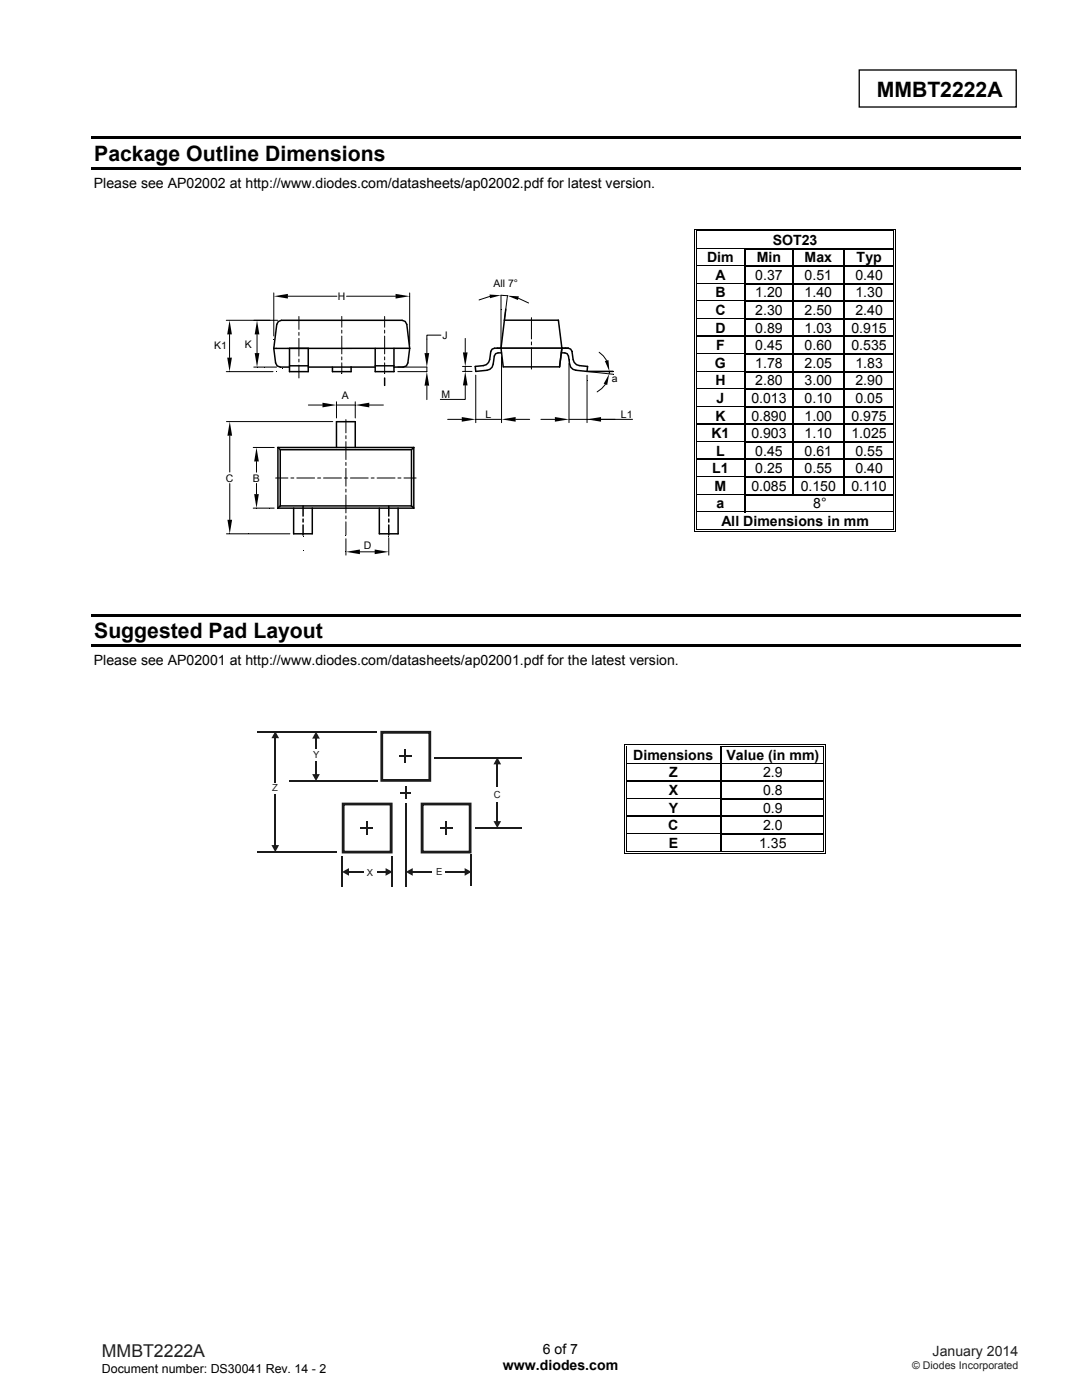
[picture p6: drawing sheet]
<svg xmlns="http://www.w3.org/2000/svg" width="216mm" height="279mm" viewBox="0 0 216 279" stroke-linecap="round" stroke-linejoin="round" font-family="sans-serif">
<path d="M171.4 14h31.4v7.4h-31.4z" fill="none" stroke="#000" stroke-width=".26"/>
<path d="M18.3 27.2h185.4v.5h-185.4zM18.3 33.3h185.4v.5h-185.4zM18.3 122.5h185.4v.5h-185.4zM18.3 128.6h185.4v.5h-185.4z" fill="#000"/>
<g fill="#fff">
<path d="M139.1 46.2h39.2v3.3h-39.2z"/>
<path d="M139.2 46.2h39v3.3h-39z"/>
</g>
<path d="M138.6 45.7h.1v.5h-.1zM138.6 45.7h.5v.1h-.5zM138.9 46h.2v.2h-.2z" fill="#000"/>
<path d="M139.1 45.8h39.2M139.1 46.1h39.2" fill="none" stroke="#000" stroke-width=".2"/>
<path d="M139.1 46.2h39.2z" fill="#fff"/>
<path d="M178.3 45.7h.5v.1h-.5zM178.3 46h.1v.2h-.1zM178.6 45.7h.2v.5h-.2z" fill="#000"/>
<path d="M138.7 46.2v3.3M139 46.2v3.3M178.4 46.2v3.3M178.7 46.2v3.3" fill="none" stroke="#000" stroke-width=".2"/>
<g fill="#fff">
<path d="M139.1 49.7h9.5v3.3h-9.5z"/>
<path d="M139.2 49.7h9.2v3.3h-9.2z"/>
</g>
<path d="M138.6 49.5h.1v.2h-.1zM138.9 49.5h.2v.2h-.2z" fill="#000"/>
<path d="M139.1 49.6h9.5" fill="none" stroke="#000" stroke-width=".25"/>
<path d="M139.1 49.7h9.5z" fill="#fff"/>
<path d="M148.6 49.5h.2v.2h-.2zM158.1 49.5h.2v.2h-.2zM168.2 49.5h.3v.2h-.3zM178.3 49.5h.1v.2h-.1zM178.6 49.5h.2v.2h-.2z" fill="#000"/>
<path d="M148.7 49.7v3.3M148.8 49.6h9.3M158.2 49.7v3.3M158.3 49.6h9.9M168.4 49.7v3.3M168.5 49.6h9.8" fill="none" stroke="#000" stroke-width=".25"/>
<path d="M138.7 49.7v3.3M139 49.7v3.3M178.4 49.7v3.3M178.7 49.7v3.3" fill="none" stroke="#000" stroke-width=".2"/>
<g fill="#fff">
<path d="M139.1 53.2h9.5v3.3h-9.5z"/>
<path d="M139.2 53.2h9.2v3.3h-9.2z"/>
</g>
<path d="M138.6 53h.1v.2h-.1zM138.9 53h.2v.2h-.2z" fill="#000"/>
<path d="M139.1 53.1h9.5" fill="none" stroke="#000" stroke-width=".25"/>
<path d="M139.1 53.2h9.5z" fill="#fff"/>
<path d="M148.6 53h.2v.2h-.2zM158.1 53h.2v.2h-.2zM168.2 53h.3v.2h-.3zM178.3 53h.1v.2h-.1zM178.6 53h.2v.2h-.2z" fill="#000"/>
<path d="M148.7 53.2v3.3M148.8 53.1h9.3M158.2 53.2v3.3M158.3 53.1h9.9M168.4 53.2v3.3M168.5 53.1h9.8" fill="none" stroke="#000" stroke-width=".25"/>
<path d="M138.7 53.2v3.3M139 53.2v3.3M178.4 53.2v3.3M178.7 53.2v3.3" fill="none" stroke="#000" stroke-width=".2"/>
<g fill="#fff">
<path d="M139.1 56.7h9.5v3.3h-9.5z"/>
<path d="M139.2 56.7h9.2v3.3h-9.2z"/>
</g>
<path d="M138.6 56.5h.1v.2h-.1zM138.9 56.5h.2v.2h-.2z" fill="#000"/>
<path d="M139.1 56.6h9.5" fill="none" stroke="#000" stroke-width=".25"/>
<path d="M139.1 56.7h9.5z" fill="#fff"/>
<path d="M148.6 56.5h.2v.2h-.2zM158.1 56.5h.2v.2h-.2zM168.2 56.5h.3v.2h-.3zM178.3 56.5h.1v.2h-.1zM178.6 56.5h.2v.2h-.2z" fill="#000"/>
<path d="M148.7 56.7v3.3M148.8 56.6h9.3M158.2 56.7v3.3M158.3 56.6h9.9M168.4 56.7v3.3M168.5 56.6h9.8" fill="none" stroke="#000" stroke-width=".25"/>
<path d="M138.7 56.7v3.3M139 56.7v3.3M178.4 56.7v3.3M178.7 56.7v3.3" fill="none" stroke="#000" stroke-width=".2"/>
<g fill="#fff">
<path d="M139.1 60.3h9.5v3.2h-9.5z"/>
<path d="M139.2 60.3h9.2v3.2h-9.2z"/>
</g>
<path d="M138.6 60h.1v.3h-.1zM138.9 60h.2v.3h-.2z" fill="#000"/>
<path d="M139.1 60.1h9.5" fill="none" stroke="#000" stroke-width=".25"/>
<path d="M139.1 60.2l9.5 .1z" fill="#fff"/>
<path d="M148.6 60h.2v.3h-.2zM158.1 60h.2v.3h-.2zM168.2 60h.3v.3h-.3zM178.3 60h.1v.3h-.1zM178.6 60h.2v.3h-.2z" fill="#000"/>
<path d="M148.7 60.3v3.2M148.8 60.1h9.3M158.2 60.3v3.2M158.3 60.1h9.9M168.4 60.3v3.2M168.5 60.1h9.8" fill="none" stroke="#000" stroke-width=".25"/>
<path d="M138.7 60.3v3.2M139 60.3v3.2M178.4 60.3v3.2M178.7 60.3v3.2" fill="none" stroke="#000" stroke-width=".2"/>
<g fill="#fff">
<path d="M139.1 63.8h9.5v3.2h-9.5z"/>
<path d="M139.2 63.8h9.2v3.2h-9.2z"/>
</g>
<path d="M138.6 63.5h.1v.3h-.1zM138.9 63.5h.2v.3h-.2z" fill="#000"/>
<path d="M139.1 63.6h9.5" fill="none" stroke="#000" stroke-width=".25"/>
<path d="M139.1 63.8h9.5z" fill="#fff"/>
<path d="M148.6 63.5h.2v.3h-.2zM158.1 63.5h.2v.3h-.2zM168.2 63.5h.3v.3h-.3zM178.3 63.5h.1v.3h-.1zM178.6 63.5h.2v.3h-.2z" fill="#000"/>
<path d="M148.7 63.8v3.2M148.8 63.6h9.3M158.2 63.8v3.2M158.3 63.6h9.9M168.4 63.8v3.2M168.5 63.6h9.8" fill="none" stroke="#000" stroke-width=".25"/>
<path d="M138.7 63.8v3.2M139 63.8v3.2M178.4 63.8v3.2M178.7 63.8v3.2" fill="none" stroke="#000" stroke-width=".2"/>
<g fill="#fff">
<path d="M139.1 67.3h9.5v3.2h-9.5z"/>
<path d="M139.2 67.3h9.2v3.2h-9.2z"/>
</g>
<path d="M138.6 67h.1v.3h-.1zM138.9 67h.2v.3h-.2z" fill="#000"/>
<path d="M139.1 67.1h9.5" fill="none" stroke="#000" stroke-width=".25"/>
<path d="M139.1 67.3h9.5z" fill="#fff"/>
<path d="M148.6 67h.2v.3h-.2zM158.1 67h.2v.3h-.2zM168.2 67h.3v.3h-.3zM178.3 67h.1v.3h-.1zM178.6 67h.2v.3h-.2z" fill="#000"/>
<path d="M148.7 67.3v3.2M148.8 67.1h9.3M158.2 67.3v3.2M158.3 67.1h9.9M168.4 67.3v3.2M168.5 67.1h9.8" fill="none" stroke="#000" stroke-width=".25"/>
<path d="M138.7 67.3v3.2M139 67.3v3.2M178.4 67.3v3.2M178.7 67.3v3.2" fill="none" stroke="#000" stroke-width=".2"/>
<g fill="#fff">
<path d="M139.1 70.8h9.5v3.2h-9.5z"/>
<path d="M139.2 70.8h9.2v3.2h-9.2z"/>
</g>
<path d="M138.6 70.5h.1v.3h-.1zM138.9 70.5h.2v.3h-.2z" fill="#000"/>
<path d="M139.1 70.7h9.5" fill="none" stroke="#000" stroke-width=".25"/>
<path d="M139.1 70.8h9.5z" fill="#fff"/>
<path d="M148.6 70.5h.2v.3h-.2zM158.1 70.5h.2v.3h-.2zM168.2 70.5h.3v.3h-.3zM178.3 70.5h.1v.3h-.1zM178.6 70.5h.2v.3h-.2z" fill="#000"/>
<path d="M148.7 70.8v3.2M148.8 70.7h9.3M158.2 70.8v3.2M158.3 70.7h9.9M168.4 70.8v3.2M168.5 70.7h9.8" fill="none" stroke="#000" stroke-width=".25"/>
<path d="M138.7 70.8v3.2M139 70.8v3.2M178.4 70.8v3.2M178.7 70.8v3.2" fill="none" stroke="#000" stroke-width=".2"/>
<g fill="#fff">
<path d="M139.1 74.3h9.5v3.2h-9.5z"/>
<path d="M139.2 74.3h9.2v3.2h-9.2z"/>
</g>
<path d="M138.6 74h.1v.3h-.1zM138.9 74h.2v.3h-.2z" fill="#000"/>
<path d="M139.1 74.1h9.5" fill="none" stroke="#000" stroke-width=".25"/>
<path d="M139.1 74.3h9.5z" fill="#fff"/>
<path d="M148.6 74h.2v.3h-.2zM158.1 74h.2v.3h-.2zM168.2 74h.3v.3h-.3zM178.3 74h.1v.3h-.1zM178.6 74h.2v.3h-.2z" fill="#000"/>
<path d="M148.7 74.3v3.2M148.8 74.1h9.3M158.2 74.3v3.2M158.3 74.1h9.9M168.4 74.3v3.2M168.5 74.1h9.8" fill="none" stroke="#000" stroke-width=".25"/>
<path d="M138.7 74.3v3.2M139 74.3v3.2M178.4 74.3v3.2M178.7 74.3v3.2" fill="none" stroke="#000" stroke-width=".2"/>
<g fill="#fff">
<path d="M139.1 77.8h9.5v3.2h-9.5z"/>
<path d="M139.2 77.8h9.2v3.2h-9.2z"/>
</g>
<path d="M138.6 77.5h.1v.3h-.1zM138.9 77.5h.2v.3h-.2z" fill="#000"/>
<path d="M139.1 77.7h9.5" fill="none" stroke="#000" stroke-width=".25"/>
<path d="M139.1 77.8h9.5z" fill="#fff"/>
<path d="M148.6 77.5h.2v.3h-.2zM158.1 77.5h.2v.3h-.2zM168.2 77.5h.3v.3h-.3zM178.3 77.5h.1v.3h-.1zM178.6 77.5h.2v.3h-.2z" fill="#000"/>
<path d="M148.7 77.8v3.2M148.8 77.7h9.3M158.2 77.8v3.2M158.3 77.7h9.9M168.4 77.8v3.2M168.5 77.7h9.8" fill="none" stroke="#000" stroke-width=".25"/>
<path d="M138.7 77.8v3.2M139 77.8v3.2M178.4 77.8v3.2M178.7 77.8v3.2" fill="none" stroke="#000" stroke-width=".2"/>
<g fill="#fff">
<path d="M139.1 81.3h9.5v3.3h-9.5z"/>
<path d="M139.2 81.3h9.2v3.3h-9.2z"/>
</g>
<path d="M138.6 81h.1v.3h-.1zM138.9 81h.2v.3h-.2z" fill="#000"/>
<path d="M139.1 81.2h9.5" fill="none" stroke="#000" stroke-width=".25"/>
<path d="M139.1 81.3h9.5z" fill="#fff"/>
<path d="M148.6 81h.2v.3h-.2zM158.1 81h.2v.3h-.2zM168.2 81h.3v.3h-.3zM178.3 81h.1v.3h-.1zM178.6 81h.2v.3h-.2z" fill="#000"/>
<path d="M148.7 81.3v3.3M148.8 81.2h9.3M158.2 81.3v3.3M158.3 81.2h9.9M168.4 81.3v3.3M168.5 81.2h9.8" fill="none" stroke="#000" stroke-width=".25"/>
<path d="M138.7 81.3v3.3M139 81.3v3.3M178.4 81.3v3.3M178.7 81.3v3.3" fill="none" stroke="#000" stroke-width=".2"/>
<g fill="#fff">
<path d="M139.1 84.8h9.5v3.3h-9.5z"/>
<path d="M139.2 84.8h9.2v3.3h-9.2z"/>
</g>
<path d="M138.6 84.6h.1v.2h-.1zM138.9 84.6h.2v.2h-.2z" fill="#000"/>
<path d="M139.1 84.7h9.5" fill="none" stroke="#000" stroke-width=".25"/>
<path d="M139.1 84.8h9.5z" fill="#fff"/>
<path d="M148.6 84.6h.2v.2h-.2zM158.1 84.6h.2v.2h-.2zM168.2 84.6h.3v.2h-.3zM178.3 84.6h.1v.2h-.1zM178.6 84.6h.2v.2h-.2z" fill="#000"/>
<path d="M148.7 84.8v3.3M148.8 84.7h9.3M158.2 84.8v3.3M158.3 84.7h9.9M168.4 84.8v3.3M168.5 84.7h9.8" fill="none" stroke="#000" stroke-width=".25"/>
<path d="M138.7 84.8v3.3M139 84.8v3.3M178.4 84.8v3.3M178.7 84.8v3.3" fill="none" stroke="#000" stroke-width=".2"/>
<g fill="#fff">
<path d="M139.1 88.3h9.5v3.3h-9.5z"/>
<path d="M139.2 88.3h9.2v3.3h-9.2z"/>
</g>
<path d="M138.6 88.1h.1v.2h-.1zM138.9 88.1h.2v.2h-.2z" fill="#000"/>
<path d="M139.1 88.2h9.5" fill="none" stroke="#000" stroke-width=".25"/>
<path d="M139.1 88.3h9.5z" fill="#fff"/>
<path d="M148.6 88.1h.2v.2h-.2zM158.1 88.1h.2v.2h-.2zM168.2 88.1h.3v.2h-.3zM178.3 88.1h.1v.2h-.1zM178.6 88.1h.2v.2h-.2z" fill="#000"/>
<path d="M148.7 88.3v3.3M148.8 88.2h9.3M158.2 88.3v3.3M158.3 88.2h9.9M168.4 88.3v3.3M168.5 88.2h9.8" fill="none" stroke="#000" stroke-width=".25"/>
<path d="M138.7 88.3v3.3M139 88.3v3.3M178.4 88.3v3.3M178.7 88.3v3.3" fill="none" stroke="#000" stroke-width=".2"/>
<g fill="#fff">
<path d="M139.1 91.8h9.5v3.3h-9.5z"/>
<path d="M139.2 91.8h9.2v3.3h-9.2z"/>
</g>
<path d="M138.6 91.6h.1v.2h-.1zM138.9 91.6h.2v.2h-.2z" fill="#000"/>
<path d="M139.1 91.7h9.5" fill="none" stroke="#000" stroke-width=".25"/>
<path d="M139.1 91.8h9.5z" fill="#fff"/>
<path d="M148.6 91.6h.2v.2h-.2zM158.1 91.6h.2v.2h-.2zM168.2 91.6h.3v.2h-.3zM178.3 91.6h.1v.2h-.1zM178.6 91.6h.2v.2h-.2z" fill="#000"/>
<path d="M148.7 91.8v3.3M148.8 91.7h9.3M158.2 91.8v3.3M158.3 91.7h9.9M168.4 91.8v3.3M168.5 91.7h9.8" fill="none" stroke="#000" stroke-width=".25"/>
<path d="M138.7 91.8v3.3M139 91.8v3.3M178.4 91.8v3.3M178.7 91.8v3.3" fill="none" stroke="#000" stroke-width=".2"/>
<g fill="#fff">
<path d="M139.1 95.4h9.5v3.2h-9.5z"/>
<path d="M139.2 95.4h9.2v3.2h-9.2z"/>
</g>
<path d="M138.6 95.1h.1v.3h-.1zM138.9 95.1h.2v.3h-.2z" fill="#000"/>
<path d="M139.1 95.2h9.5" fill="none" stroke="#000" stroke-width=".25"/>
<path d="M139.1 95.3l9.5 .1z" fill="#fff"/>
<path d="M148.6 95.1h.2v.3h-.2zM158.1 95.1h.2v.3h-.2zM168.2 95.1h.3v.3h-.3zM178.3 95.1h.1v.3h-.1zM178.6 95.1h.2v.3h-.2z" fill="#000"/>
<path d="M148.7 95.4v3.2M148.8 95.2h9.3M158.2 95.4v3.2M158.3 95.2h9.9M168.4 95.4v3.2M168.5 95.2h9.8" fill="none" stroke="#000" stroke-width=".25"/>
<path d="M138.7 95.4v3.2M139 95.4v3.2M178.4 95.4v3.2M178.7 95.4v3.2" fill="none" stroke="#000" stroke-width=".2"/>
<g fill="#fff">
<path d="M139.1 98.9h9.5v3.2h-9.5z"/>
<path d="M139.2 98.9h9.2v3.2h-9.2z"/>
</g>
<path d="M138.6 98.6h.1v.3h-.1zM138.9 98.6h.2v.3h-.2z" fill="#000"/>
<path d="M139.1 98.7h9.5" fill="none" stroke="#000" stroke-width=".25"/>
<path d="M139.1 98.8l9.5 .1z" fill="#fff"/>
<path d="M148.6 98.6h.2v.3h-.2zM178.3 98.6h.1v.3h-.1zM178.6 98.6h.2v.3h-.2z" fill="#000"/>
<path d="M148.7 98.9v3.2M148.8 98.7h29.5" fill="none" stroke="#000" stroke-width=".25"/>
<path d="M138.7 98.9v3.2M139 98.9v3.2M178.4 98.9v3.2M178.7 98.9v3.2" fill="none" stroke="#000" stroke-width=".2"/>
<g fill="#fff">
<path d="M139.1 102.4h39.2v3.2h-39.2z"/>
<path d="M139.2 102.4h39v3.2h-39z"/>
</g>
<path d="M138.6 102.1h.1v.3h-.1zM138.9 102.1h.2v.3h-.2z" fill="#000"/>
<path d="M139.1 102.2h9.5" fill="none" stroke="#000" stroke-width=".25"/>
<path d="M139.1 102.4h9.7z" fill="#fff"/>
<path d="M148.6 102.2h29.7" fill="none" stroke="#000" stroke-width=".25"/>
<path d="M148.8 102.4h29.5z" fill="#fff"/>
<path d="M138.6 106h.5v.2h-.5zM138.9 105.6h.2v.2h-.2zM178.3 102.1h.1v.3h-.1zM178.3 106h.5v.2h-.5zM178.3 105.6h.1v.2h-.1zM178.6 102.1h.2v.3h-.2zM178.6 105.6h.2v.6h-.2z" fill="#000"/>
<path d="M138.7 102.4v3.8M139 102.4v3.2M139.1 106.1h39.2M139.1 105.7h39.2M178.4 102.4v3.2M178.7 102.4v3.2" fill="none" stroke="#000" stroke-width=".2"/>
<g fill="#fff">
<path d="M125.1 149.1h18.7v3.2h-18.7z"/>
<path d="M125.6 149.1h17.6v3.2h-17.6z"/>
</g>
<path d="M124.6 148.5h.2v.6h-.2zM124.6 148.5h.5v.2h-.5zM124.9 148.9h.2v.2h-.2zM124.9 148.9h.2v.1h-.2z" fill="#000"/>
<path d="M125.1 148.6h18.7M125.1 148.9h18.7" fill="none" stroke="#000" stroke-width=".2"/>
<path d="M125.1 149l18.7 .1z" fill="#fff"/>
<path d="M143.8 149l.2 .1zM143.8 148.5h.5v.2h-.5zM143.8 148.9h.5v.1h-.5zM164.3 148.5h.5v.2h-.5zM164.3 148.9h.2v.2h-.2zM164.3 148.9h.2v.1h-.2zM164.6 148.5h.2v.6h-.2z" fill="#000"/>
<path d="M124.7 149.1v3.2M125 149.1v3.2M144.3 148.6h20M144.3 148.9h20M164.4 149.1v3.2M164.7 149.1v3.2" fill="none" stroke="#000" stroke-width=".2"/>
<path d="M143.9 149.1v3.2" fill="none" stroke="#000" stroke-width=".25"/>
<g fill="#fff">
<path d="M125.1 152.5h18.7v3.3h-18.7z"/>
<path d="M125.6 152.5h17.6v3.3h-17.6z"/>
<path d="M144 152.5h20.3v3.3h-20.3z"/>
<path d="M144.6 152.5h19.2v3.3h-19.2z"/>
</g>
<path d="M124.6 152.3h.2v.3h-.2zM124.9 152.3h.2v.3h-.2z" fill="#000"/>
<path d="M125.1 152.4h18.7" fill="none" stroke="#000" stroke-width=".25"/>
<path d="M125.1 152.5l18.7 .1z" fill="#fff"/>
<path d="M143.8 152.3h.2v.3h-.2z" fill="#000"/>
<path d="M144 152.4h20.3" fill="none" stroke="#000" stroke-width=".25"/>
<path d="M144 152.5l20.3 .1z" fill="#fff"/>
<path d="M164.3 152.3h.2v.3h-.2zM164.6 152.3h.2v.3h-.2z" fill="#000"/>
<path d="M124.7 152.6v3.2M125 152.6v3.2M164.4 152.6v3.2M164.7 152.6v3.2" fill="none" stroke="#000" stroke-width=".2"/>
<path d="M143.9 152.6v3.2" fill="none" stroke="#000" stroke-width=".25"/>
<g fill="#fff">
<path d="M125.1 156.1h18.7v3.2h-18.7z"/>
<path d="M125.6 156.1h17.6v3.2h-17.6z"/>
<path d="M144 156.1h20.3v3.2h-20.3z"/>
<path d="M144.6 156.1h19.2v3.2h-19.2z"/>
</g>
<path d="M124.6 155.8h.2v.3h-.2zM124.9 155.8h.2v.3h-.2z" fill="#000"/>
<path d="M125.1 155.9h18.7" fill="none" stroke="#000" stroke-width=".25"/>
<path d="M125.1 156.1h18.7z" fill="#fff"/>
<path d="M143.8 155.8h.2v.3h-.2z" fill="#000"/>
<path d="M144 155.9h20.3" fill="none" stroke="#000" stroke-width=".25"/>
<path d="M144 156.1h20.3z" fill="#fff"/>
<path d="M164.3 155.8h.2v.3h-.2zM164.6 155.8h.2v.3h-.2z" fill="#000"/>
<path d="M124.7 156.1v3.2M125 156.1v3.2M164.4 156.1v3.2M164.7 156.1v3.2" fill="none" stroke="#000" stroke-width=".2"/>
<path d="M143.9 156.1v3.2" fill="none" stroke="#000" stroke-width=".25"/>
<g fill="#fff">
<path d="M125.1 159.6h18.7v3.2h-18.7z"/>
<path d="M125.6 159.6h17.6v3.2h-17.6z"/>
</g>
<path d="M124.6 159.3h.2v.3h-.2zM124.9 159.3h.2v.3h-.2z" fill="#000"/>
<path d="M125.1 159.4h18.7" fill="none" stroke="#000" stroke-width=".25"/>
<path d="M125.1 159.6h18.7z" fill="#fff"/>
<path d="M143.8 159.3h.2v.3h-.2zM164.3 159.3h.2v.3h-.2zM164.6 159.3h.2v.3h-.2z" fill="#000"/>
<path d="M143.9 159.6v3.2M144 159.4h20.3" fill="none" stroke="#000" stroke-width=".25"/>
<path d="M124.7 159.6v3.2M125 159.6v3.2M164.4 159.6v3.2M164.7 159.6v3.2" fill="none" stroke="#000" stroke-width=".2"/>
<g fill="#fff">
<path d="M125.1 163.1h18.7v3.2h-18.7z"/>
<path d="M125.6 163.1h17.6v3.2h-17.6z"/>
</g>
<path d="M124.6 162.8h.2v.3h-.2zM124.9 162.8h.2v.3h-.2z" fill="#000"/>
<path d="M125.1 162.9h18.7" fill="none" stroke="#000" stroke-width=".25"/>
<path d="M125.1 163.1h18.7z" fill="#fff"/>
<path d="M143.8 162.8h.2v.3h-.2zM164.3 162.8h.2v.3h-.2zM164.6 162.8h.2v.3h-.2z" fill="#000"/>
<path d="M143.9 163.1v3.2M144 162.9h20.3" fill="none" stroke="#000" stroke-width=".25"/>
<path d="M124.7 163.1v3.2M125 163.1v3.2M164.4 163.1v3.2M164.7 163.1v3.2" fill="none" stroke="#000" stroke-width=".2"/>
<g fill="#fff">
<path d="M125.1 166.6h18.7v3.2h-18.7z"/>
<path d="M125.6 166.6h17.6v3.2h-17.6z"/>
</g>
<path d="M124.6 166.3h.2v.3h-.2zM124.9 166.3h.2v.3h-.2z" fill="#000"/>
<path d="M125.1 166.5h18.7" fill="none" stroke="#000" stroke-width=".25"/>
<path d="M125.1 166.6h18.7z" fill="#fff"/>
<path d="M124.6 170.2h.5v.2h-.5zM124.9 169.9h.2v.1h-.2zM143.8 166.3h.2v.3h-.2zM143.8 169.9h.5v.1h-.5zM164.3 166.3h.2v.3h-.2zM164.3 170.2h.5v.2h-.5zM164.3 169.9h.2v.1h-.2zM164.6 166.3h.2v.3h-.2zM164.6 169.9h.2v.5h-.2z" fill="#000"/>
<path d="M143.9 166.6v3.3M144 166.5h20.3" fill="none" stroke="#000" stroke-width=".25"/>
<path d="M124.7 166.6v3.8M125 166.6v3.3M125.1 170.3h39.2M125.1 169.9h18.7M144.3 169.9h20M164.4 166.6v3.3M164.7 166.6v3.3" fill="none" stroke="#000" stroke-width=".2"/>
<path d="M86.6 151.2h17.4M94.8 165.2h9.2" fill="none" stroke="#1f1a17" stroke-width=".28"/>
<path d="M99.2 151.2l.8 1.3h-1.5l.7-1.3 .8 1.3z" fill-rule="evenodd" fill="#1f1a17"/>
<path d="M99.2 152.4v11.6" fill="none" stroke="#1f1a17" stroke-width=".28"/>
<path d="M98.5 163.9h1.5l-.8 1.3 .8-1.3-.8 1.3z" fill-rule="evenodd" fill="#1f1a17"/>
<path d="M80 158.2h2M81 157v2.4M68.2 170.9v6.1M78.3 170.8v6.2M94 170.5v6.2" fill="none" stroke="#1f1a17" stroke-width=".28"/>
<path d="M81 160.3v16.7" fill="none" stroke="#1f1a17" stroke-width=".34"/>
<path d="M68.3 174l1.3-.8v1.6l-1.3-.8 1.3-.8z" fill-rule="evenodd" fill="#1f1a17"/>
<path d="M69.6 174h7.5" fill="none" stroke="#1f1a17" stroke-width=".28"/>
<g fill="#1f1a17">
<path d="M76.9 173.2l1.4 .8-1.4 .8v-1.6l1.4 .8z" fill-rule="evenodd"/>
<path d="M81 174l1.4-.8v1.6l-1.4-.8 1.4-.8z" fill-rule="evenodd"/>
</g>
<path d="M82.2 174h10.6" fill="none" stroke="#1f1a17" stroke-width=".28"/>
<path d="M92.7 173.2l1.4 .8-1.4 .8v-1.6l1.4 .8z" fill-rule="evenodd" fill="#1f1a17"/>
<path d="M51.5 146h23.7" fill="none" stroke="#1f1a17" stroke-width=".3"/>
<path d="M57.8 155.9h17.6M51.4 170.1h15.9" fill="none" stroke="#1f1a17" stroke-width=".28"/>
<path d="M54.9 145.9l.8 1.4h-1.5l.7-1.4 .8 1.4z" fill-rule="evenodd" fill="#1f1a17"/>
<path d="M54.9 147.2v21.5" fill="none" stroke="#1f1a17" stroke-width=".28"/>
<g fill="#1f1a17">
<path d="M54.2 168.7h1.5l-.8 1.4 .8-1.4-.8 1.4z" fill-rule="evenodd"/>
<path d="M63.1 146l.7 1.4h-1.5l.8-1.4 .7 1.4z" fill-rule="evenodd"/>
</g>
<path d="M63 147.3v7.3" fill="none" stroke="#1f1a17" stroke-width=".28"/>
<path d="M62.3 154.5h1.5l-.7 1.4 .7-1.4-.7 1.4z" fill-rule="evenodd" fill="#1f1a17"/>
<g fill="#fff">
<path d="M72.6 173h2.6v2.3h-2.6z"/>
<path d="M86.3 170.9h2.5v6.2h-2.5z"/>
<path d="M97.3 157.1h3.9v2.8h-3.9z"/>
<path d="M62 149.5h2.4v2.3h-2.4z"/>
<path d="M53.7 156.2h2.6v2.2h-2.6z"/>
</g>
<path d="M79.7 151h2.5" fill="none" stroke="#1f1a17" stroke-width=".28"/>
<path d="M76.2 145.9h9.6v.5h-9.6zM85.8 145.9h.2v.3h-.2zM85.5 146.2h.5v9.5h-.5zM85.8 155.7h.2v.3h-.2zM76.2 155.5h9.6v.5h-9.6zM75.9 155.7h.3v.3h-.3zM75.9 146.2h.6v9.5h-.6zM75.9 145.9h.3v.3h-.3z" fill="#1f1a17"/>
<path d="M80.9 149.6v2.7" fill="none" stroke="#1f1a17" stroke-width=".3"/>
<path d="M71.9 165.3h2.6" fill="none" stroke="#1f1a17" stroke-width=".28"/>
<path d="M68.5 160.2h9.5v.5h-9.5zM78 160.2h.3v.3h-.3zM77.8 160.5h.5v9.6h-.5zM78 170.1h.3v.2h-.3zM68.5 169.8h9.5v.5h-9.5zM68.2 170.1h.3v.2h-.3zM68.2 160.5h.5v9.6h-.5zM68.2 160.2h.3v.3h-.3z" fill="#1f1a17"/>
<path d="M73.2 163.9v2.7M87.7 165.3h2.6" fill="none" stroke="#1f1a17" stroke-width=".28"/>
<path d="M84.2 160.2h9.6v.5h-9.6zM93.8 160.2h.3v.3h-.3zM93.5 160.5h.6v9.6h-.6zM93.8 170.1h.3v.2h-.3zM84.2 169.8h9.6v.5h-9.6zM83.9 170.1h.3v.2h-.3zM83.9 160.5h.6v9.6h-.6zM83.9 160.2h.3v.3h-.3z" fill="#1f1a17"/>
<path d="M89 163.9v2.7" fill="none" stroke="#1f1a17" stroke-width=".28"/>
<g fill="none" stroke="#000" stroke-width=".2">
<path d="M54.6 58.5v8.6M57.4 59.1h9.8M69.2 59.1h9.7M81.7 58.5v10.3M97.7 59.2l-2.1 .7M101.2 59l-1.2-.1v10.6M101.3 59l-.7 4.9M103.4 59.5l2.1 1M45.1 74.2h9.4M45.1 63.9h10.3M45.8 66.7v4.7M50.6 73.3h4.6"/>
<path d="M51.3 66.7v3.8M59.6 63.2v2.5M59.6 66.3v.6M59.6 67.5v3.6M59.6 71.7v.5M59.6 72.9v2.5M68.2 63.2v2.1M68.2 65.9v.6M68.2 67.1v3.5M68.2 71.2v.6M68.2 72.4v2.1M76.8 63.2v2.1"/>
<path d="M76.8 65.9v.6M76.8 67.1v3.5M76.8 71.2v.6M76.8 72.4v2.1M79.4 73.3h5.8M79.4 74.2h5.8M85.2 73.3v.9M85.2 77v2.8M88 66.9h-2.8v3.6M92.3 74.1h1.9M92.3 73.1h1.8M92.8 76.9v2.8h-4.9"/>
<path d="M92.8 67.5v2.8M92.8 73.1v1M94.9 74.9v9.4M100.1 71.2v13.1M106 63.4v4.2M106 68.2v.6M106 69.4v4.3M113.5 72.5v11.8M117.1 74.9v9.4M117.1 74.1h5.2M117.3 74.2l5.1 .5M119.5 70.3l.9 .7 .7 .9"/>
<path d="M120.8 76.7l-.7 .9-1 .6M121.6 74.1v.5M45.2 84.1h21.2M45.8 87v7.2M45.8 96.5v7.2M50.5 89.3h4.2M51.2 92.1v2.1M51.2 96.5v2.1M55 95.4h2.4M58 95.4h.6M59.2 95.4h3.6M61.5 80.8h2.8"/>
<path d="M63.4 95.4h.6M64.6 95.4h3.5M67.1 80.8h3.8M67.1 80.2v3.2M68.7 95.4h.6M69 83.7v2.7M69 87v.6M69 88.1v3.6M69 92.3v.6M69 93.5v3.5M69 97.6v.6M69 98.8v3.6"/>
<path d="M69.9 95.4h3.6M70.9 80.2v3.2M73.7 80.8h2.8M74.1 95.4h.6M75.2 95.4h3.6M79.4 95.4h.6M80.6 95.4h2.4M89.3 83.7h2.8M94.9 83.7h5.2M102.9 83.7h2.8M107.9 83.7h2.8M113.5 83.7h3.6z"/>
<path d="M117.1 83.7h9.1M45.2 106.5h12.6M50.5 101.4h4.2M69 107.5v3.3M69 103v.5M69 104.1v2.7M71.8 110.1h3M77.6 107.3v3.5"/>
</g>
<g fill="none" stroke="#000" stroke-width=".3">
<path d="M54.6 69.5l.4 2.9 .3 .6 .6 .3h1.9M54.6 69.5l.6-4.8 .3-.5 .7-.3h24l.7 .3 .3 .5 .5 4.8-.3 2.9-.3 .6-.6 .3h-1.9M57.8 69.5h3.7v4.7h-3.7zM57.8 73h3.7M61.5 73.3h8.6M66.3 73.3v.9h3.8v-.9M70.1 73.3h4.8M74.9 73h3.7M74.9 69.5v4.7h3.7v-4.7M76.8 75.4v1.5M81.7 69.5h-27.1M100 69.5h-1.3l-.5 .2-.3 .4-.4 2.2-.5 .5-.5 .2-1.7 .1 .1 1 2.3-.2 .5-.2 .5-.4 .4-2.2 .3-.5 1.2-.2"/>
<path d="M100 69.5l.4 3.7h11.3l.4-3.7M100.6 63.9l-.6 5.6M100.6 63.9h10.8l.7 5.6M100.9 61.7l-.3 2.2M112 70.4l1.2 .2 .2 .5 .5 2.2 .4 .4 .6 .2 2.2 .2M112.1 69.5h1.3l.5 .2 .2 .4 .5 2.2 .4 .5 .6 .2 1.6 .1-.1 1M117.1 74.1h5.2M55.5 89.3h27.1M55.5 89.3l.4 .4M55.5 89.3v12.1M55.9 89.7h26.2M55.9 89.7v11.3"/>
<path d="M67.1 89.3v-5.1h3.8v5.1M82.1 89.7v11.3M82.6 89.3l-.5 .4M82.6 89.3v12.1M55.5 101.4h27.1M55.9 101l-.4 .4M55.9 101h26.2M58.6 101.4v5.1h3.7v-5.1M60.5 101v2M60.5 103.6v.6M60.5 104.8v2M75.7 101.4v5.1h3.7v-5.1"/>
<path d="M77.6 101v2M77.6 103.6v.6M77.6 104.8v2M82.1 101l.5 .4"/>
</g>
<path d="M100 69.5h12.1" fill="none" stroke="#000" stroke-width=".34"/>
<g fill="#000">
<path d="M54.6 59.1l2.8-.4v.9zM78.9 58.7l2.8 .4-2.8 .5zM97.7 58.8l2.3 .1-2.2 .6zM101.2 59l2.3 .1-.1 .8zM45.8 63.9l.5 2.8h-1zM45.3 71.4h1l-.5 2.8zM51.3 63.9l.5 2.8h-1zM50.8 70.5h1l-.5 2.8zM84.7 70.5h.9l-.4 2.8zM85.2 74.2l.4 2.8h-.9zM92.4 70.3h.9l-.5 2.8zM92.8 74.1l.5 2.8h-.9z"/>
<path d="M121.6 74.6l-.4 2.2-.7-.2zM120.7 72.1l.7-.2 .2 2.2zM45.8 84.1l.5 2.9h-.9zM51.2 89.3l.4 2.8h-.9zM50.7 98.6h.9l-.4 2.8zM64.3 80.4l2.8 .4-2.8 .5zM70.9 80.8l2.8-.4v.9zM92.1 83.2l2.8 .5-2.8 .5zM100.1 83.7l2.8-.5v1zM110.7 83.2l2.8 .5-2.8 .5zM117.1 83.7l2.8-.5v1zM45.4 103.7h.9l-.5 2.8z"/>
<path d="M69 110.1l2.8-.4v.9zM74.8 109.7l2.8 .4-2.8 .5z"/>
</g>
<g font-size="4.2">
<text x="174.9" y="19.3">MMBT2222A</text>
<text x="18.8" y="32">Package Outline Dimensions</text>
<text x="18.8" y="127.4">Suggested Pad Layout</text>
</g>
<text font-size="3.5" fill="#231f20" x="20.3" y="270.9">MMBT2222A</text>
<g font-size="2.8">
<text x="18.7" y="37.5">Please see AP02002 at http://www.diodes.com/datasheets/ap02002.pdf for latest version.</text>
<text x="141.1" y="52.3">Dim</text>
<text x="151" y="52.3">Min</text>
<text x="154.2" y="48.8">SOT23</text>
<text x="160.6" y="52.3">Max</text>
<text x="170.9" y="52.3">Typ</text>
<text x="142.7" y="55.8">A</text>
<text x="142.7" y="59.4">B</text>
<text x="150.7" y="55.8">0.37</text>
<text x="150.7" y="59.4">1.20</text>
<text x="160.5" y="55.8">0.51</text>
<text x="160.5" y="59.4">1.40</text>
<text x="170.7" y="55.8">0.40</text>
<text x="170.7" y="59.4">1.30</text>
<text x="142.7" y="62.9">C</text>
<text x="150.7" y="62.9">2.30</text>
<text x="160.5" y="62.9">2.50</text>
<text x="170.7" y="62.9">2.40</text>
<text x="142.7" y="66.4">D</text>
<text x="142.9" y="69.9">F</text>
<text x="150.7" y="69.9">0.45</text>
<text x="150.7" y="66.4">0.89</text>
<text x="160.5" y="69.9">0.60</text>
<text x="160.5" y="66.4">1.03</text>
<text x="169.9" y="69.9">0.535</text>
<text x="169.9" y="66.4">0.915</text>
<text x="142.7" y="73.4">G</text>
<text x="142.7" y="76.9">H</text>
<text x="150.7" y="73.4">1.78</text>
<text x="150.7" y="76.9">2.80</text>
<text x="160.5" y="73.4">2.05</text>
<text x="160.5" y="76.9">3.00</text>
<text x="170.7" y="73.4">1.83</text>
<text x="170.7" y="76.9">2.90</text>
<text x="142.7" y="83.9">K</text>
<text x="143" y="80.4">J</text>
<text x="149.9" y="83.9">0.890</text>
<text x="149.9" y="80.4">0.013</text>
<text x="160.5" y="83.9">1.00</text>
<text x="160.5" y="80.4">0.10</text>
<text x="169.9" y="83.9">0.975</text>
<text x="170.7" y="80.4">0.05</text>
<text x="142" y="87.4">K1</text>
<text x="149.9" y="87.4">0.903</text>
<text x="160.5" y="87.4">1.10</text>
<text x="169.9" y="87.4">1.025</text>
<text x="142.1" y="94.4">L1</text>
<text x="142.9" y="90.9">L</text>
<text x="150.7" y="90.9">0.45</text>
<text x="150.7" y="94.4">0.25</text>
<text x="160.5" y="90.9">0.61</text>
<text x="160.5" y="94.4">0.55</text>
<text x="170.7" y="90.9">0.55</text>
<text x="170.7" y="94.4">0.40</text>
<text x="142.6" y="98">M</text>
<text x="143" y="101.5">a</text>
<text x="149.9" y="98">0.085</text>
<text x="159.8" y="98">0.150</text>
<text x="162.3" y="101.5">8°</text>
<text x="169.9" y="98">0.110</text>
<text x="143.9" y="105">All Dimensions in mm</text>
<text x="18.7" y="132.8">Please see AP02001 at http://www.diodes.com/datasheets/ap02001.pdf for the latest version.</text>
<text x="126.4" y="151.7">Dimensions</text>
<text x="133.5" y="155.2">Z</text>
<text x="145" y="151.7">Value (in mm)</text>
<text x="152.3" y="155.2">2.9</text>
<text x="133.4" y="158.7">X</text>
<text x="152.3" y="158.7">0.8</text>
<text x="133.3" y="165.7">C</text>
<text x="133.4" y="162.2">Y</text>
<text x="152.3" y="162.2">0.9</text>
<text x="152.3" y="165.7">2.0</text>
<text x="133.4" y="169.2">E</text>
<text x="151.5" y="169.2">1.35</text>
<text x="100.3" y="273.5">www.diodes.com</text>
<text x="108.3" y="270.2">6 of 7</text>
</g>
<text font-size="2.8" fill="#231f20" x="186.1" y="270.6">January 2014</text>
<text font-size="2.5" x="20.3" y="274">Document number: DS30041 Rev. 14 - 2</text>
<g font-size="2.1">
<text x="67.4" y="59.9">H</text>
<text x="98.5" y="57.3">All 7°</text>
<text x="42.7" y="69.7">K1</text>
<text x="48.9" y="69.4">K</text>
<text x="88.3" y="67.6">J</text>
<text x="122.1" y="76.3">a</text>
<text x="68.2" y="79.6">A</text>
<text x="88.1" y="79.4">M</text>
<text x="96.9" y="83.3">L</text>
<text x="123.9" y="83.3">L1</text>
<text x="45.1" y="96.1">C</text>
<text x="50.5" y="96.1">B</text>
<text x="72.6" y="109.5">D</text>
</g>
<text font-size="2.1" fill="#231f20" x="182" y="273.2">© Diodes Incorporated</text>
<g font-size="1.9" fill="#1f1a17">
<text x="62.5" y="151.3">Y</text>
<text x="54.3" y="157.9">Z</text>
<text x="98.5" y="159.3">C</text>
<text x="73.2" y="174.8">X</text>
<text x="87" y="174.7">E</text>
</g>
</svg>
